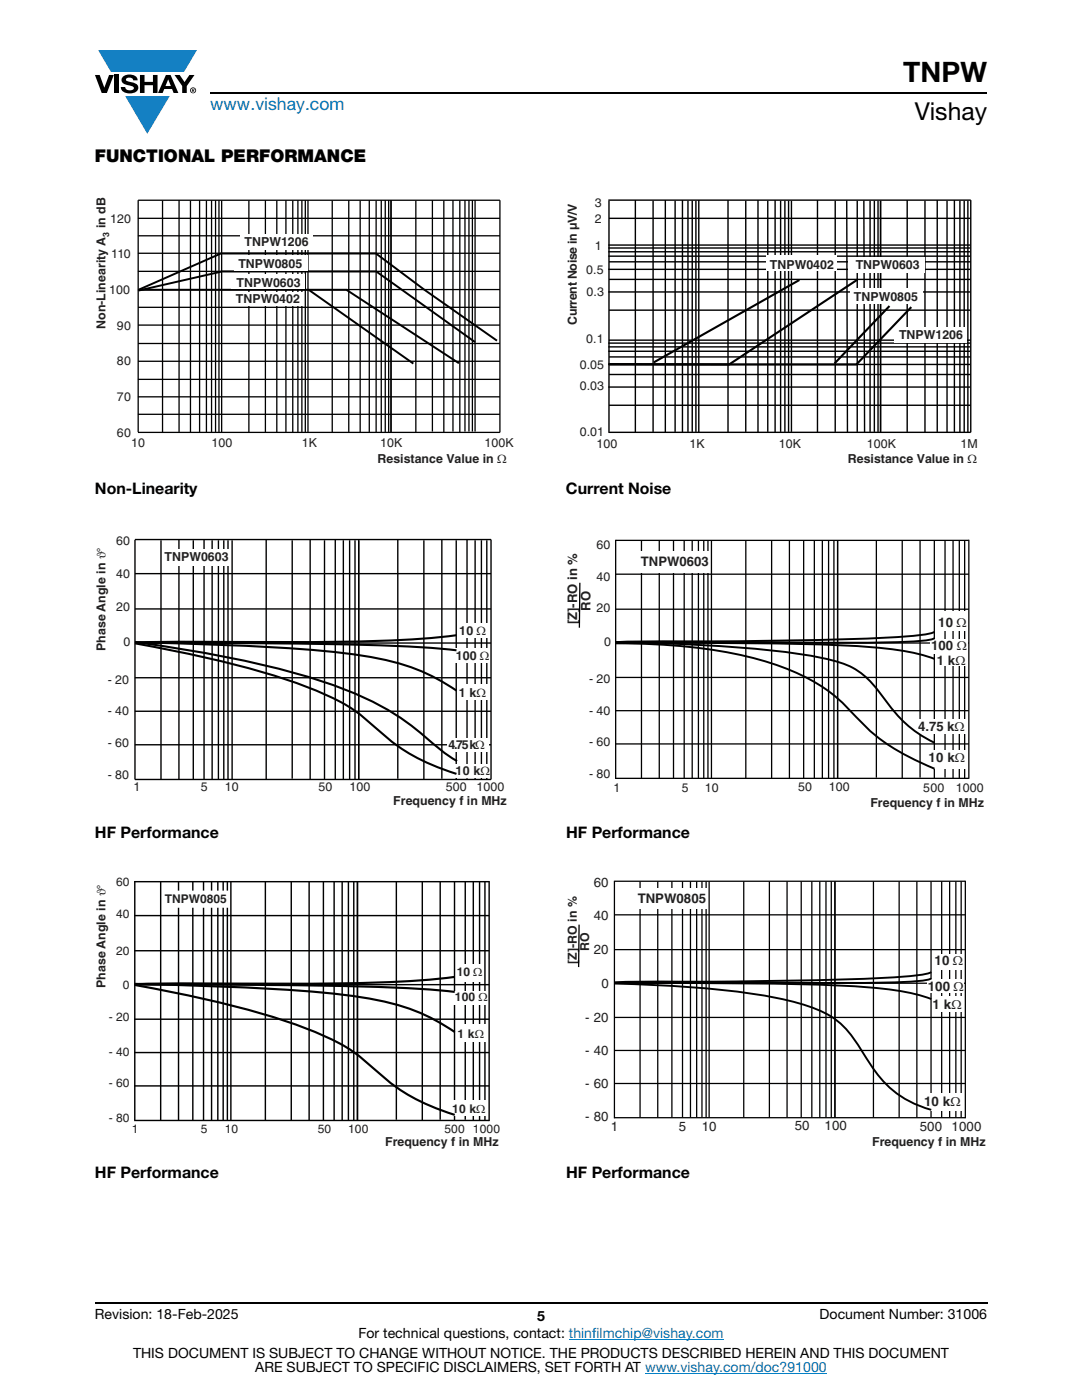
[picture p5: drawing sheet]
<svg xmlns="http://www.w3.org/2000/svg" width="216mm" height="279mm" viewBox="0 0 216 279" stroke-linecap="round" stroke-linejoin="round" font-family="sans-serif">
<g fill="#147fc3">
<path d="M19.6 10h19.7l-2.6 4.3h-1.1h-13.5z"/>
<path d="M25 19.2h8.9l-4.5 7.5z"/>
</g>
<g fill="#000">
<path d="M18.9 15h1l.9 2.5 1-2.5h.9l-1.4 3.6h-1zM22.9 15h.9v3.6h-.9zM24.6 15.3a2.1 2.1 0 0 1 2.8 .3l.1 .4h-.9a.79 .79 0 0 0-.7-.5 .79 .79 0 0 0-.8 .4l.3 .3 1 .2a1.08 1.08 0 0 1 1.2 1 1.08 1.08 0 0 1-1.1 1.2 1.73 1.73 0 0 1-2.4-1.2h.9a.96 .96 0 0 0 .8 .6 .96 .96 0 0 0 .9-.4 1.31 1.31 0 0 0-1.2-.6 1.03 1.03 0 0 1-1.1-.6 1.03 1.03 0 0 1 .2-1.1zM27.9 15h.9v1.3h1.7v-1.3h.9v3.6h-.9v-1.6h-1.7v1.6h-.9zM34.8 15h1.1l.9 1.4 1-1.4h1l-1.5 2.2v1.4h-.9v-1.4z"/>
<path d="M33.6 15.9l.5 1.3h-1.1zM33.1 15l-1.6 3.6h1l.3-.8h1.5l.3 .8h1l-1.6-3.6z"/>
<path d="M38.4 17.8h.2v.2h-.2zM38.3 17.7v.7h.1v-.3l.4 .3-.2-.3 .2-.2-.1-.2z"/>
<path d="M38.1 18a.46 .46 0 0 1 .9 0 .46 .46 0 0 1-.9 0zM37.9 18a.6 .6 0 0 0 1.2 0 .6 .6 0 0 0-1.2 0z"/>
</g>
<path d="M42 18.6h155M18.9 260h178.1" fill="none" stroke="#000" stroke-width=".36"/>
<path d="M113.5 267.3h30.9M128.7 274h36.3" fill="none" stroke="#007ec4" stroke-width=".2"/>
<g fill="none" stroke="#000" stroke-width=".26">
<path d="M35.7 40v46.2M39.8 40v46.2M42.2 40v46.2M43 40v46.2M43.7 40v46.2M53 40v46.2M57.1 40v46.2M59.4 40v46.2M60.2 40v46.2M60.9 40v46.2M61.5 40v46.2M69.6 40v46.2"/>
<path d="M73.7 40v46.2M76.1 40v46.2M76.9 40v46.2M77.6 40v46.2M78 40v46.2M86.3 40v46.1M90.4 40v46.1M92.8 40v46.1M93.6 40v46.1M94.3 40v46.1M94.8 40v46.1M27.5 43.6h72.3"/>
<path d="M27.5 47.1h72.3M27.5 50.5h72.3M27.5 54.2h72.3M27.5 57.8h72.3M32.4 40v46.3M38 40v46.3M41.2 40v46.3M44.2 40v46.3M49.7 40v46.3M55.2 40v46.3M58.4 40v46.3M66.3 40v46.3"/>
<path d="M71.9 40v46.3M75.1 40v46.3M83 40v46.2M88.6 40v46.2M91.8 40v46.2M27.5 75.7h72.3M27.5 79.2h72.3M27.5 72.1h72.3M27.5 68.6h72.3M27.5 64.9h72.3M27.5 61.3h72.3M27.5 82.7h72.3"/>
<path d="M27.6 86.2v-46.2h72.2v46.3h-72.3"/>
</g>
<path d="M27.5 57.8h41.6l22.5 14.7M27.7 58l16.6-3.8h30.8l19.7 14.1M27.8 57.8l16.3-7.2h30.9l9.7 7.2 14.5 10.2M61.6 57.8l20.9 14.8" fill="none" stroke="#000" stroke-width=".39"/>
<g fill="#fff">
<path d="M47.9 46.7h14.5v3.1h-14.5z"/>
<path d="M46.8 50.9h14.5v3.1h-14.5z"/>
<path d="M46.1 54.7h14.6v2.9h-14.6z"/>
<path d="M46.3 58.4h14.2v2.7h-14.2z"/>
<path d="M149.6 53.2h13v2.9h-13z"/>
</g>
<g fill="none" stroke="#000" stroke-width=".28">
<path d="M121.4 39.9h72.3v46.4h-72.3M126.8 39.9v46.4M132.8 39.9v46.4M136.2 39.9v46.4M139.4 39.9v46.4M145.3 39.9v46.4M151.2 39.9v46.4M154.7 39.9v46.4M163.1 39.9v46.4M181 39.9v46.3M187 39.9v46.3M190.4 39.9v46.3"/>
<path d="M121.4 49.5h72.2M121.4 50.2h72.2M121.4 51.1h72.2M121.4 53.8h72.2M121.4 58.3h72.2M121.4 48.9h72.2M121.5 40.1v46.1M121.5 52.3h72.2M121.5 55.8h72.2M121.5 43.6h72.2M130.3 40.1v46.1M134.7 40.1v46.1"/>
<path d="M137.3 40.1v46.1M138.1 40.1v46.1M138.9 40.1v46.1M148.8 40.1v46.1M153.2 40.1v46.1M155.8 40.1v46.1M156.6 40.1v46.1M157.3 40.1v46.1M157.9 40.1v46.1M166.7 40.1v46.1M169 40l.1 46.3M171.1 40.1v46.1"/>
<path d="M172.4 40l.1 46.3M173.6 40.1v46.1M174.5 40.1v46.1M175.2 40.1v46.1M175.7 40.1v46.1M184.6 40.1v46.2M189 40.1v46.2M191.5 40.1v46.2M192.4 40.1v46.2M193.1 40.1v46.2M121.4 68.5h72.2M121.4 69.2h72.2"/>
<path d="M121.4 70.1h72.2M121.4 72.7h72.2M121.4 77.2h72.2M121.5 67.9h72.2M121.5 71.2h72.2M121.5 74.7h72.2M121.5 61.9h72.2M121.5 80.9h72.2"/>
</g>
<path d="M159.5 55.9l-29 16.4M171.1 55.8l-25.6 16.9h-24.1M177.5 61.1l-11 11.4M181.8 61.3l-10.9 11.4h-49.4" fill="none" stroke="#000" stroke-width=".42"/>
<g fill="#fff">
<path d="M152.8 51h14.1v3.1h-14.1z"/>
<path d="M169.2 51.3h15.3v3.1h-15.3z"/>
<path d="M169.6 57.5h14.4v3.1h-14.4z"/>
<path d="M178.6 65.3h14.4v3.1h-14.4z"/>
</g>
<g fill="none" stroke="#000" stroke-width=".28">
<path d="M26.9 107.7h71.1v47.9h-71.1zM26.9 114.5h71.1M32.1 107.8v47.7M35.7 107.7v47.8M38.6 107.8v47.7M40.7 107.7v47.8M42.3 107.8v47.7M43.6 107.8v47.7M44.7 107.8v47.7M45.5 107.8v47.7M53.1 107.7v47.8M58.3 107.8v47.6"/>
<path d="M61.9 107.7v47.8M64.8 107.8v47.7M66.9 107.7v47.8M68.5 107.8v47.7M69.8 107.8v47.7M70.8 107.8v47.7M71.6 107.8v47.7M79.4 107.7v47.7M84.6 107.8v47.8M88.2 107.7v47.7M91 107.8v47.8M93.2 107.7v47.7"/>
<path d="M94.8 107.8v47.8M96.1 107.8v47.8M97.1 107.8v47.8M26.9 135.3h71.1M26.9 128.3h71.1M26.9 121.5h71.1M26.9 141.9h71.1M26.9 148.6h71.1"/>
</g>
<g fill="#fff">
<path d="M32.6 109.5h13.3v3.4h-13.3z"/>
<path d="M92.3 124.5h5.2v2.8h-5.2z"/>
<path d="M90.4 129.3h6.9v2.8h-6.9z"/>
<path d="M91.4 136.5h6.2v3.2h-6.2z"/>
<path d="M89.3 147.4h8.3v2.7h-8.3z"/>
<path d="M90.6 152.6h7v2.6h-7z"/>
</g>
<path d="M26.9 128.4a199.5 199.5 0 0 1 34.3 8.7 36.3 36.3 0 0 1 14.4 8.7 37.8 37.8 0 0 0 15.5 8.6M91.1 126.8a277.5 277.5 0 0 1-33.5 1.3h-22.6l-8.1 .1a1278.1 1278.1 0 0 1 55.5 .9l8.7 .7M91.1 137.8a41.5 41.5 0 0 0-18.8-7 305.1 305.1 0 0 0-34.7-2.3l-10.7-.3a202.4 202.4 0 0 1 38.8 8.3 54.8 54.8 0 0 1 21.2 12.3l2.1 1.7 2.2 1.4" fill="none" stroke="#000" stroke-width=".41"/>
<path d="M46.3 107.8v47.7" fill="none" stroke="#000" stroke-width=".28"/>
<g fill="none" stroke="#000" stroke-width=".26">
<path d="M122.8 114.6h70.5M122.8 107.8h70.5M122.8 107.7v47.6M128 107.8v47.5M131.5 107.8v47.5M134.4 107.8v47.5M136.5 107.8v47.5M138.1 107.8v47.5M139.4 107.8v47.5M140.4 107.8v47.5M141.3 107.8v47.5M148.8 107.8v47.5"/>
<path d="M154 107.8v47.5M157.5 107.8v47.5M160.4 107.8v47.5M162.5 107.8v47.5M164.1 107.8v47.5M165.3 107.8v47.5M166.4 107.8v47.5M167.1 107.8v47.5M174.9 107.8v47.4M180 107.8v47.5M183.6 107.8v47.4M186.4 107.8v47.5"/>
<path d="M188.6 107.8v47.4M190.2 107.8v47.5M191.4 107.8v47.5M192.5 107.8v47.5M193.3 107.7v47.7M122.8 135.2h70.5M122.8 128.3h70.5M122.8 121.6h70.5M122.7 155.3h70.6M122.8 141.8h70.5M122.8 148.5h70.5"/>
</g>
<g fill="#fff">
<path d="M124.9 109.9h20.4v4.4h-20.4z"/>
<path d="M187.5 122h5.3v3.9h-5.3z"/>
</g>
<path d="M115.7 116.3l-.1 9" fill="none" stroke="#000" stroke-width=".26"/>
<g fill="#fff">
<path d="M185.6 127.5h7.5v2.9h-7.5z"/>
<path d="M186.7 130.2h6.4v2.8h-6.4z"/>
<path d="M182.7 143.5h10.1v2.9h-10.1z"/>
<path d="M185.1 149.6h8v3.8h-8z"/>
</g>
<path d="M122.8 128.4a101.4 101.4 0 0 1 31.9 4.2 34.5 34.5 0 0 1 16.6 11 35.6 35.6 0 0 0 12.6 8.7l2.6 1.1M186.5 126.1a13.4 13.4 0 0 1-4.8 .8 844.8 844.8 0 0 1-47.6 1.2l-11.3 .1 26.8 .2a243.5 243.5 0 0 1 29.6 1.3l4 .8 3.3 1M186.5 127.3a11.9 11.9 0 0 1-4.6 .7 1206.3 1206.3 0 0 1-48 0l-11.1 .2a287.6 287.6 0 0 1 38.2 2.5 25.8 25.8 0 0 1 10.3 3.2 31.1 31.1 0 0 1 6.6 7.4 23.3 23.3 0 0 0 8.6 6.9" fill="none" stroke="#000" stroke-width=".39"/>
<path d="M142 107.8v47.5" fill="none" stroke="#000" stroke-width=".26"/>
<g fill="none" stroke="#000" stroke-width=".28">
<path d="M26.8 176h70.8M26.9 175.8v47.8M32.1 176v47.6M35.6 176v47.5M38.5 176v47.6M40.6 176v47.5M42.2 176v47.6M43.5 176v47.6M44.5 176v47.6M45.4 176v47.6M53 176v47.5M58.1 176v47.6"/>
<path d="M61.7 176v47.5M64.5 176v47.6M66.7 176v47.5M68.3 176v47.6M69.5 176v47.6M70.6 176v47.6M71.3 176v47.6M79.1 176v47.5M84.3 176v47.6M87.8 176v47.5M90.7 176v47.6M92.8 176v47.5"/>
<path d="M94.4 176v47.6M95.7 176v47.6M96.8 176v47.6M97.6 175.8v47.9M26.8 196.5h70.8M26.8 189.7h70.8M26.8 182.7h70.8M26.8 203.4h70.8M26.8 210.1h70.8M26.8 216.7h70.8M26.8 223.6h70.8"/>
</g>
<g fill="#fff">
<path d="M32.4 177.7h16v3.5h-16z"/>
<path d="M91.5 192.4h5.1v3.5h-5.1z"/>
<path d="M90.4 197.7h6.8v2.8h-6.8z"/>
<path d="M92.1 204.4h5v3.4h-5z"/>
<path d="M90.2 219.7h7.2v3h-7.2z"/>
</g>
<path d="M26.9 196.5a1019.9 1019.9 0 0 1 58.2 .9l5.6 .6M26.9 196.4a468 468 0 0 1 42.8 2.3 45.6 45.6 0 0 1 18.5 5.7l2.5 1.6M26.9 196.6a198.5 198.5 0 0 1 34.1 8.6 36.2 36.2 0 0 1 14.3 8.7 37.6 37.6 0 0 0 15.4 8.6M90.7 195a276.1 276.1 0 0 1-33.2 1.3h-22.6l-8 .1" fill="none" stroke="#000" stroke-width=".43"/>
<path d="M46.1 176v47.6" fill="none" stroke="#000" stroke-width=".28"/>
<path d="M115.5 184.5v8.5" fill="none" stroke="#000" stroke-width=".26"/>
<g fill="none" stroke="#000" stroke-width=".25">
<path d="M122.6 175.8v47.4M122.6 175.9h70M127.7 175.9v47.1M131.2 175.9v47.1M134.1 175.9v47.1M136.2 175.9v47.1M137.8 175.9v47.1M139 175.9v47.1M140.1 175.9v47.1M140.9 175.9v47.1M148.4 175.9v47.1M153.5 175.9v47.1"/>
<path d="M157.1 175.9v47.1M159.9 175.9v47.1M162 175.9v47.1M163.6 175.9v47.1M164.8 175.9v47.1M165.9 175.9v47.1M166.6 175.9v47.1M174.3 175.9v47.1M179.4 175.9v47.1M182.9 175.9v47.1M185.8 175.9v47.1M187.9 175.9v47.1"/>
<path d="M189.5 175.9v47.1M190.7 175.9v47.1M191.8 175.9v47.1M192.6 175.8v47.4M122.6 196.2h70M122.6 189.5h70M122.6 182.6h70M122.6 203.1h70M122.6 209.6h70M122.6 216.2h70M122.6 223.1h70"/>
</g>
<g fill="#fff">
<path d="M126.9 177.3h17.7v4h-17.7z"/>
<path d="M186.3 190.4h5.9v3h-5.9z"/>
<path d="M185.1 195.5h7.3v2.6h-7.3z"/>
<path d="M186.3 198.9h6.1v3h-6.1z"/>
<path d="M184.2 218.1h8.1v3.6h-8.1z"/>
</g>
<path d="M122.6 196.2l26.6 .1a242 242 0 0 1 29.4 1.3l4 .8 3.2 1M122.6 196.3a196.9 196.9 0 0 1 33.3 3.1 28.3 28.3 0 0 1 11.1 4.3 25.9 25.9 0 0 1 6 7.6 20.7 20.7 0 0 0 12.8 10.2M185.8 194a13.3 13.3 0 0 1-4.7 .8 839.4 839.4 0 0 1-47.3 1.2l-11.2 .1M185.8 195.2a11.8 11.8 0 0 1-4.5 .7 1198 1198 0 0 1-47.8 0l-10.9 .2" fill="none" stroke="#000" stroke-width=".38"/>
<path d="M141.5 175.9v47.1" fill="none" stroke="#000" stroke-width=".25"/>
<text font-size="5.6" x="180.2" y="16.4">TNPW</text>
<text font-size="4.9" x="182.5" y="24">Vishay</text>
<text font-size="3.5" fill="#007ec4" x="42" y="21.9">www.vishay.com</text>
<text font-size="3.5" x="18.9" y="32.3">FUNCTIONAL PERFORMANCE</text>
<g font-size="3.2">
<text x="18.9" y="98.6">Non-Linearity</text>
<text x="112.9" y="98.6">Current Noise</text>
<text x="18.9" y="167.3">HF Performance</text>
<text x="112.9" y="167.3">HF Performance</text>
<text x="18.9" y="235">HF Performance</text>
<text x="112.9" y="235">HF Performance</text>
</g>
<g font-size="2.8">
<text x="18.9" y="263.3">Revision: 18-Feb-2025</text>
<text x="107.2" y="263.6">5</text>
<text x="163.6" y="263.3">Document Number: 31006</text>
<text x="71.5" y="267.1">For technical questions, contact: thinfilmchip@vishay.com</text>
<text x="26.5" y="271">THIS DOCUMENT IS SUBJECT TO CHANGE WITHOUT NOTICE. THE PRODUCTS DESCRIBED HEREIN AND THIS DOCUMENT</text>
<text x="50.9" y="273.8">ARE SUBJECT TO SPECIFIC DISCLAIMERS, SET FORTH AT www.vishay.com/doc?91000</text>
</g>
<g font-size="2.6" fill="#231f20">
<text x="127.9" y="113">TNPW0603</text>
<text x="115.2" y="124.6" transform="rotate(-90 115.2 124.6)">[Z]-RO in %</text>
<text x="117.8" y="121.9" transform="rotate(-90 117.8 121.9)">RO</text>
<text x="187.2" y="125.2">10</text>
<text x="190.8" y="125.2">Ω</text>
<text x="185.8" y="129.7">100</text>
<text x="190.9" y="129.7">Ω</text>
<text x="186.9" y="132.7">1 k</text>
<text x="190.6" y="132.7">Ω</text>
<text x="183.2" y="145.9">4.75 k</text>
<text x="190.5" y="145.9">Ω</text>
<text x="185.3" y="152.2">10 k</text>
<text x="190.5" y="152.2">Ω</text>
<text x="118.5" y="177">60</text>
<text x="118.5" y="183.5">40</text>
<text x="127.2" y="180.2">TNPW0805</text>
<text x="118.5" y="190.3">20</text>
<text x="120" y="197.2">0</text>
<text x="185.1" y="197.7">100</text>
<text x="186.5" y="192.6">10</text>
<text x="190.1" y="192.6">Ω</text>
<text x="190.3" y="197.7">Ω</text>
<text x="116.8" y="204">- 20</text>
<text x="186.1" y="201.3">1 k</text>
<text x="189.8" y="201.3">Ω</text>
<text x="116.8" y="210.6">- 40</text>
<text x="116.8" y="217.2">- 60</text>
<text x="184.4" y="220.7">10 k</text>
<text x="189.7" y="220.7">Ω</text>
<text x="116.8" y="223.7">- 80</text>
<text x="121.9" y="225.8">1</text>
<text x="135.5" y="225.8">5</text>
<text x="140.1" y="225.8">10</text>
<text x="158.6" y="225.6">50</text>
<text x="164.5" y="225.6">100</text>
<text x="183.5" y="225.8">500</text>
<text x="189.9" y="225.8">1000</text>
</g>
<g font-size="2.5" fill="#231f20">
<text x="118.7" y="41.3">3</text>
<text x="22" y="44.4">120</text>
<text x="118.7" y="44.6">2</text>
<text x="22.2" y="51.5">110</text>
<text x="47.6" y="53.4">TNPW0805</text>
<text x="48.8" y="49.1">TNPW1206</text>
<text x="118.7" y="49.8">1</text>
<text x="153.6" y="53.6">TNPW0402</text>
<text x="170.8" y="53.8">TNPW0603</text>
<text x="21.8" y="58.7">100</text>
<text x="47.2" y="57.2">TNPW0603</text>
<text x="116.9" y="54.7">0.5</text>
<text x="117" y="59">0.3</text>
<text x="21.1" y="65.6" transform="rotate(-90 21.1 65.6)">Non-Linearity A in dB</text>
<text x="23.3" y="65.8">90</text>
<text x="47.1" y="60.5">TNPW0402</text>
<text x="115.1" y="64.9" transform="rotate(-90 115.1 64.9)">Current Noise in µV/V</text>
<text x="170.4" y="60.1">TNPW0805</text>
<text x="116.9" y="68.5">0.1</text>
<text x="179.4" y="67.7">TNPW1206</text>
<text x="23.3" y="72.9">80</text>
<text x="115.7" y="77.8">0.03</text>
<text x="115.7" y="73.6">0.05</text>
<text x="23.3" y="80">70</text>
<text x="23.3" y="87.2">60</text>
<text x="26.2" y="89.3">10</text>
<text x="42.2" y="89.3">100</text>
<text x="60.2" y="89.3">1K</text>
<text x="75.9" y="89.3">10K</text>
<text x="96.7" y="89.3">100K</text>
<text x="115.7" y="87.1">0.01</text>
<text x="119" y="89.3">100</text>
<text x="137.6" y="89.3">1K</text>
<text x="155.4" y="89.3">10K</text>
<text x="173" y="89.3">100K</text>
<text x="191.7" y="89.3">1M</text>
<text x="75.3" y="92.4">Resistance Value in Ω</text>
<text x="169.2" y="92.4">Resistance Value in Ω</text>
<text x="23.2" y="108.7">60</text>
<text x="32.9" y="112">TNPW0603</text>
<text x="119" y="109.5">60</text>
<text x="23.2" y="115.4">40</text>
<text x="119" y="115.9">40</text>
<text x="23.2" y="121.9">20</text>
<text x="119" y="122.2">20</text>
<text x="21.1" y="129.9" transform="rotate(-90 21.1 129.9)">Phase Angle in ϑ°</text>
<text x="24.6" y="128.8">0</text>
<text x="90.9" y="131.7">100</text>
<text x="91.7" y="126.7">10</text>
<text x="95.1" y="126.7">Ω</text>
<text x="95.8" y="131.7">Ω</text>
<text x="120.5" y="129">0</text>
<text x="21.5" y="136.4">- 20</text>
<text x="117.5" y="136.2">- 20</text>
<text x="21.5" y="142.8">- 40</text>
<text x="91.6" y="139.1">1 k</text>
<text x="95.1" y="139.1">Ω</text>
<text x="117.5" y="142.6">- 40</text>
<text x="21.5" y="149.1">- 60</text>
<text x="89.5" y="149.5">4.75 kΩ</text>
<text x="117.5" y="149">- 60</text>
<text x="21.5" y="155.5">- 80</text>
<text x="90.9" y="154.8">10 kΩ</text>
<text x="117.5" y="155.3">- 80</text>
<text x="26.6" y="157.9">1</text>
<text x="40.1" y="157.9">5</text>
<text x="44.9" y="158">10</text>
<text x="63.5" y="157.9">50</text>
<text x="69.7" y="157.9">100</text>
<text x="78.5" y="160.8">Frequency f in MHz</text>
<text x="88.9" y="157.9">500</text>
<text x="95.1" y="157.9">1000</text>
<text x="122.4" y="158.1">1</text>
<text x="136.1" y="158.1">5</text>
<text x="140.7" y="158.1">10</text>
<text x="159.3" y="157.9">50</text>
<text x="165.4" y="157.9">100</text>
<text x="173.7" y="161.1">Frequency f in MHz</text>
<text x="184.2" y="158.1">500</text>
<text x="190.7" y="158.1">1000</text>
<text x="117.5" y="189.8" transform="rotate(-90 117.5 189.8)">RO</text>
<text x="21.1" y="197.2" transform="rotate(-90 21.1 197.2)">Phase Angle in ϑ°</text>
<text x="115.1" y="192.4" transform="rotate(-90 115.1 192.4)">[Z]-RO in %</text>
<text x="76.8" y="228.8">Frequency f in MHz</text>
<text x="174" y="228.8">Frequency f in MHz</text>
</g>
<g font-size="2.4" fill="#231f20">
<text x="23.2" y="176.8">60</text>
<text x="23.2" y="183.1">40</text>
<text x="32.9" y="180.3">TNPW0805</text>
<text x="23.2" y="190.7">20</text>
<text x="24.5" y="197.3">0</text>
<text x="91.1" y="194.8">10 Ω</text>
<text x="21.7" y="203.8">- 20</text>
<text x="90.8" y="199.8">100</text>
<text x="95.5" y="199.8">Ω</text>
<text x="91.3" y="207.1">1 k</text>
<text x="94.7" y="207.1">Ω</text>
<text x="21.7" y="210.8">- 40</text>
<text x="21.7" y="217">- 60</text>
<text x="21.7" y="224">- 80</text>
<text x="26.3" y="226.1">1</text>
<text x="40.1" y="226.1">5</text>
<text x="44.8" y="226.1">10</text>
<text x="63.4" y="226.1">50</text>
<text x="69.5" y="226.1">100</text>
<text x="88.7" y="226.1">500</text>
<text x="90.2" y="222">10 k</text>
<text x="94.4" y="226.1">1000</text>
<text x="95" y="222">Ω</text>
</g>
<text font-size="1.8" fill="#231f20" x="21.8" y="47.2" transform="rotate(-90 21.8 47.2)">3</text>
</svg>
